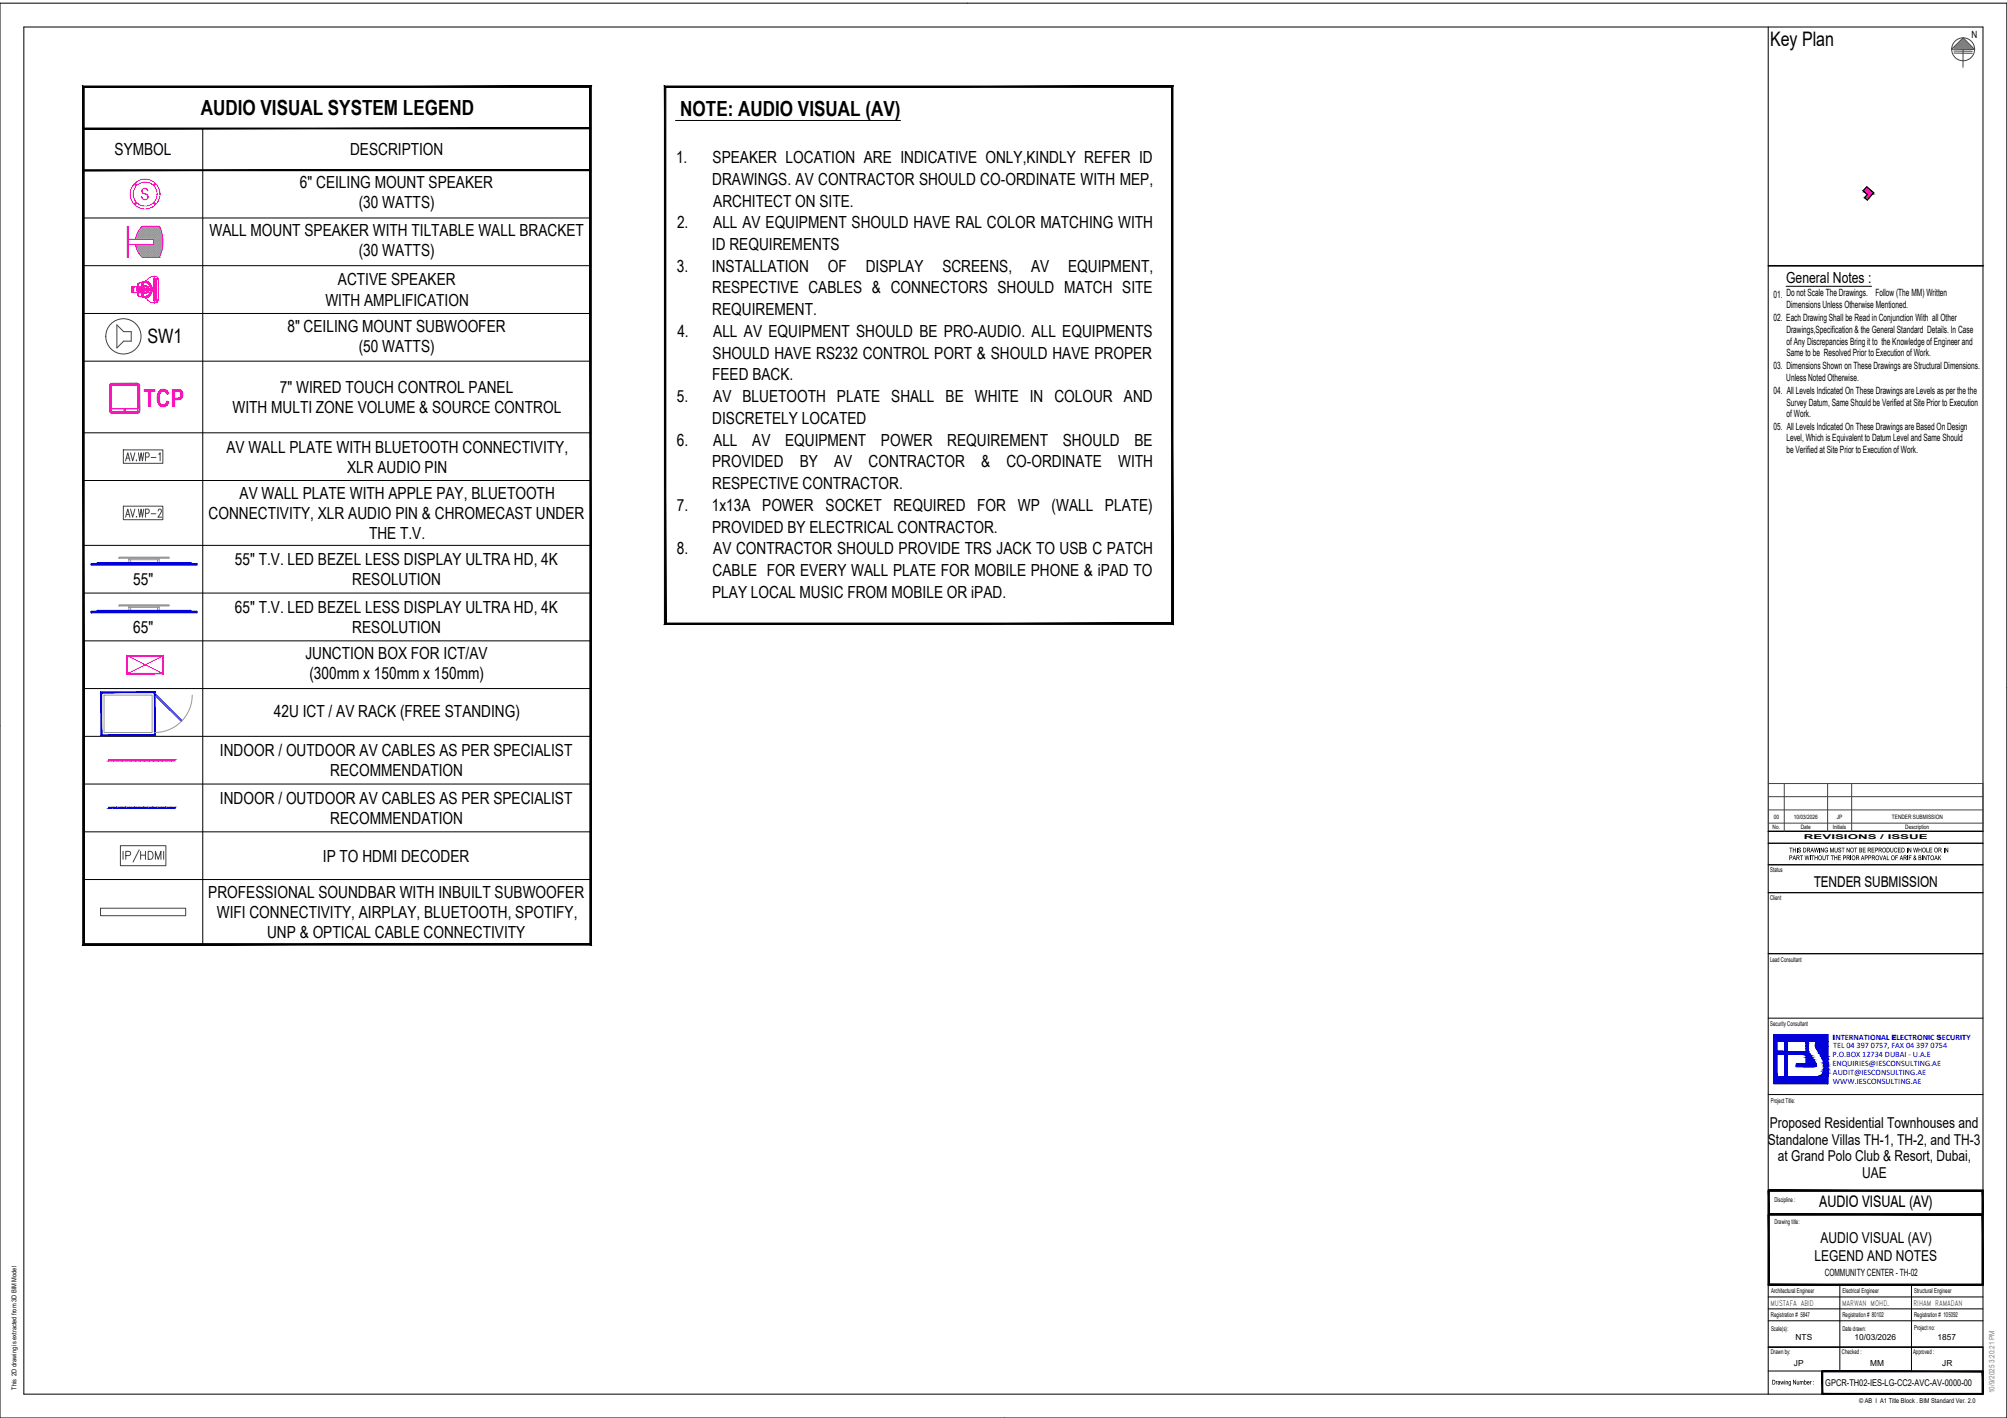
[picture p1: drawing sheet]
<svg xmlns="http://www.w3.org/2000/svg" width="841mm" height="594mm" viewBox="0 0 841 594" stroke-linecap="round" stroke-linejoin="round" font-family="sans-serif">
<!-- layer: A-ANNO-NOTE -->
<g fill="none" stroke="#424242" stroke-width=".42">
<path d="M817.8 20.6l4.9-4.8 4.7 4.9zM818.8 22.2l7.7 .1M818.8 21.4l7.7 .1M819 20.2l3.7-3.7 3.6 3.7zM822.6 20.7v7.5"/>
<circle cx="822.6" cy="20.7" r="4.8"/>
</g>
<!-- layer: G-ANNO-TTLB -->
<path d="M819 20.2l3.7-3.7 3.5 3.7zM819 20.2h7.3z" fill="#808080" stroke="#808080" stroke-width=".42"/>
<g fill="#000" stroke="#000" stroke-width=".42">
<path d="M741 499l.3 9.6v-9.6zM741 499l.3 9.6h-.3z"/>
<path d="M741 498.6l90 .4v-.4zM741 498.6l90 .4h-90z"/>
<path d="M830.7 499l.3 9.6v-9.6zM830.7 499l.3 9.6h-.3z"/>
<path d="M741 509l.3 29.1v-29.1zM741 509l.3 29.1h-.3z"/>
<path d="M741 508.6l90 .4v-.4zM741 508.6l90 .4h-90z"/>
<path d="M830.7 509l.3 29.1v-29.1zM830.7 509l.3 29.1h-.3z"/>
<path d="M741 538.1l90 .3v-.3zM741 538.1l90 .3h-90z"/>
<path d="M763.5 574.7l.3 9.1v-9.1zM763.5 574.7l.3 9.1h-.3z"/>
<path d="M763.5 574.4l67.5 .3v-.3zM763.5 574.4l67.5 .3h-67.5z"/>
<path d="M830.7 574.7l.3 9.1v-9.1zM830.7 574.7l.3 9.1h-.3z"/>
<path d="M763.5 583.8l67.5 .3v-.3zM763.5 583.8l67.5 .3h-67.5z"/>
</g>
<g fill="none" stroke="#000" stroke-width=".42">
<path d="M782.3 78.2l2.9 2.5-2.7 3.1-1.2-1 1.2-1.3-1.8-1.6zM741 111.4h90.3M748.5 119.9h35.8M741 353.3h90M741 348.3h90M741 374h90M741 362.3h90M741 399.6h90M741 426.6h90M741 458.6h90M741 498.6h90v39.8h-90zM741.3 499h89.4v39.1h-89.4z"/>
<path d="M741.3 508.6h89.4M741.3 509h89.4M771 538.4v36M801 538.4v36M741 553.4h90M741 548.4h90M741 543.4h90M741 574.4h90M741 564.4h90M763.8 574.7h66.9v9.1h-66.9zM831 564.7v19.4h-67.5v-9.7"/>
</g>
<g fill="#f00" stroke="#f00" stroke-width=".42">
<path d="M782.3 78.2l1.8 1.7h-3.4z"/>
<path d="M782.5 81.5h2l-1.2 1.3z"/>
<path d="M780.7 79.9l4.5 .8-1.1-.8zM780.7 79.9l4.5 .8h-3.5z"/>
<path d="M781.7 80.7l2.8 .8 .7-.8zM781.7 80.7l2.8 .8h-2z"/>
<path d="M782.5 81.5l-1.2 1.3h2zM781.3 82.8h2l-.8 1z"/>
</g>
<!-- layer: G-ANNO-TTLB-THIN -->
<path d="M0 1.3h841v592.8h-841z" fill="none" stroke="#000" stroke-width=".42"/>
<!-- layer: G-ANNO-TTLB-MEDM -->
<path d="M10 11.3h821v572.8h-821zM741 11.3v572.8" fill="none" stroke="#000" stroke-width=".42"/>
<!-- layer: G-ANNO-TTLB -->
<g fill="#000">
<path d="M749.8 355.1h1.3v.3h-.5v1.7h-.3v-1.7h-.5zM751.3 355.1h.2v.8h.8v-.8h.3v2h-.3v-.9h-.8v.9h-.2zM752.9 355.1h.3v2h-.3zM753.7 355.2l.6-.1 .3 .3 .1 .3-.4-.3-.6 .1 1 .7-.3 .9-.9-.3 .2-.4 .3 .5 .5-.2-.1-.4-.8-.3zM754.3 358.4h1.2v.3h-.5v1.7h-.2v-1.7h-.5zM756.2 358.4h.3l.3 1.7 .3-1.7h.3l.3 1.7 .5-1.7-.4 2-.6-1.7-.3 1.7h-.3zM758.9 358.4h1.3v.3h-.5v1.7h-.2v-1.7h-.6zM760.1 355.1h.3l.3 1.7 .3-1.7h.3l.4 1.7 .2-1.7h.3l-.5 2-.5-1.7-.4 1.7h-.2zM762.4 355.1h.2v2h-.2zM763 355.1l1 1.6v-1.6h.2v2l-1-1.5v1.5h-.2zM763.7 358.4h.3l.2 1.7 .5-.2 .1-1.5h.2v1.6l-.4 .4-.8-.3zM764.7 355.4l.4-.3 .8 .2-.1 .5-.2-.4-.6 .1-.2 .9 .6 .5 .4-.5h-.5v-.3h.7l-.1 .9-.6 .2-.5-.2-.3-.5z"/>
<path d="M765.2 358.4h1.3v.3h-.5v1.7h-.3v-1.7h-.5zM767.2 358.4h1.2v.3h-.5v1.7h-.2v-1.7h-.5zM766.9 355.1h.3l.5 1.7 .4-1.7h.3v2h-.2v-1.6l-.4 1.6h-.3l-.4-1.6 .1 1.6h-.3zM768.8 355.1h.2v1.5l.3 .3 .4-.2 .1-1.6h.2v1.6l-.3 .4-.9-.3zM770.5 355.2l.6-.1 .4 .3v.3l-.4-.3-.5 .1 1 .9-.4 .7-.9-.3 .2-.4 .3 .5 .5-.2-.1-.4-.8-.3zM771.7 355.1h1.3v.3h-.5v1.7h-.3v-1.7h-.5zM773.8 355.1l1.1 1.6-.1-1.6h.3v2l-1.1-1.5 .1 1.5h-.3zM777 355.1h1.3v.3h-.6v1.7h-.2v-1.7h-.5zM780.6 355.1h1.1v.3h-.9v.6h.9v.2h-.9v.6h1v.3h-1.2zM784.3 355.1h1.1v.3h-.9v.6h.9v.2h-.9v.6h1v.3h-1.2zM787.5 358.4h.3l.5 1.7 .5-1.7h.2l-.6 2h-.2zM792.1 355.1h.3v1.5l.2 .3 .5-.2 .1-1.6h.2l-.3 2-.8-.1z"/>
<path d="M793.9 355.3l.7-.2 .4 .4-.2 .3-.5-.4-.3 .3 .2 1.1 .9-.3-.5 .6-.9-.4zM794.2 358.4h1.1v.3h-.8v.5h.7v.3h-.7v.9h-.3zM795.3 355.1h1.2v.3h-.9v.6h.8v.2h-.8v.6h.9v.3h-1.2zM799 355.1h.3v2h-.3zM799.6 355.1l1.1 1.6v-1.6h.2v2l-1.1-1.5 .1 1.5h-.3zM799.9 358.4h1.1v.3h-.9v.5h.8v.3h-.8v.9h-.2zM801.7 355.1h.3l.3 1.7 .3-1.7h.3l.3 1.7 .3-1.7h.2l-.4 2h-.2l-.4-1.7-.6 1.7zM804 355.1h.2v.8h.8l.2-.8v2l-.2-.9h-.8v.9h-.2zM807.3 355.1h.2v1.7h.8v.3h-1zM807.5 358.4h1.3v.3h-.5v1.7h-.3v-1.7h-.5zM808.5 355.1h1.2v.3h-1v.6h.9v.2h-.9v.6h1v.3h-1.2zM814.5 355.1h.3v2h-.3z"/>
<path d="M815.1 355.1l1.1 1.6-.1-1.6h.3v2l-1.1-1.5 .1 1.5h-.3zM758.5 358.4h.2v2h-.2zM760.4 358.4h.2v.8h.8v-.8h.3v2h-.3v-.9h-.8v.9h-.2zM768.6 358.4h.3v.8h.8v-.8h.2v2h-.2v-.9h-.8v.9h-.3zM770.3 358.4h1.1v.3h-.9v.5h.9v.3h-.9v.6h.9v.3h-1.1zM775.4 358.4h.3v2h-.3zM790.7 358.4h.2v1.7h.8v.3h-1zM799.3 358.4h.2v2h-.2zM805.4 358.4h.3v2h-.3zM806 358.4l1.1 1.5-.1-1.5h.3v2l-1.1-1.6 .1 1.6h-.3zM812.2 358.4h.2v.9l1.1-.9-.7 .8 .7 1.2h-.3l-.6-1-.2 1h-.2zM744.2 578.6l.7 .1-.4 .3-.1 1.1z"/>
<path d="M746 578.6h.3l.2 1.1 .3-1.1 .4 1.1 .4-1.1-.3 1.5-.5-1.1-.4 1.1zM758.5 578.6l.7 .1-.5 .3v1.1h-.2zM748.3 578.6l.9 .2 .1 1.3h-.3l-.2-1.3-.3 .2v1.1h-.2zM751.4 578.1l1 1.5v-1.5h.2v2l-1-1.6v1.6h-.2zM752.9 578.6h.3l.1 1.3 .4-.2v-1.1h.2v1.5l-.9-.1zM754.2 578.6l1.4 .1 .1 1.4-.3-1.3-.3 .2v1.1h-.3l-.1-1.3-.3 .3v1h-.2z"/>
<path d="M749.8 358.4h1l.2 .3-.2 .8-.7 .1v.8h-.3zM750.1 358.7v.6l.6-.1v-.5z"/>
<path d="M755.6 355.1h.9l.3 .4 .1 1-.4 .6h-.9zM755.9 355.4v1.4h.5l.3-.3-.1-.8z"/>
<path d="M757.2 355.1l1.2 .2v.7l-.3 .2 .5 .9-.9-.9-.2 .9h-.3zM757.5 355.4v.6l.7-.1-.1-.5z"/>
<path d="M759.2 355.1h.3l.6 2h-.3l-.1-.6h-.6l-.5 .6zM759.3 355.4l-.2 .9h.5z"/>
<path d="M762.1 358.6l.7-.3 .6 .6v1l-.5 .5-.9-.4zM762.5 358.7l-.3 1 .6 .4 .3-.3 .1-.8-.3-.3z"/>
<path d="M772.3 358.4h1l.3 .4-.2 .7-.8 .1v.8h-.3zM772.6 358.7v.6l.7-.1-.1-.5z"/>
<path d="M775.5 355.4l.4-.3 .8 .3 .2 1-.5 .7-.9-.3zM775.8 355.5l-.2 1 .6 .4 .4-.5v-.7l-.4-.3z"/>
<path d="M776.2 358.6l.6-.3 .6 .4 .1 1.1-.5 .6h-.5l-.4-.4zM776.1 359.5a.67 .67 0 0 0 1.3 0 .67 .67 0 0 0-1.3 0z"/>
<path d="M779.1 355.1l1.1 .3-.2 .7 .3 .7-.3 .3h-.9zM779.3 355.4v.6l.6-.1v-.5zM779.3 356.2v.6h.7l-.1-.6z"/>
<path d="M781.4 358.4h1l.3 .4-.2 .7-.8 .1v.8h-.3zM781.7 358.7v.6l.7-.1-.1-.5z"/>
<path d="M782.9 358.4h.9l.3 .4-.3 .8h-.6v.8h-.3zM783.2 358.7v.6l.6-.1v-.5z"/>
<path d="M782.7 355.1l1.2 .3v.5l-.4 .3 .6 .9-1-.9-.2 .9h-.2zM782.9 355.4v.6l.7-.1v-.5z"/>
<path d="M785.7 355.1h.9l.4 .6-.2 .5-.8 .1v.8h-.3zM786 355.4v.6l.7-.1-.1-.5z"/>
<path d="M786.2 358.5l.7-.1 .5 .5v.8l-.4 .7h-.6l-.4-.5zM786.4 358.7l-.2 .9 .6 .5 .4-1-.2-.4z"/>
<path d="M787.2 355.1l1.2 .2 .1 .6-.4 .3 .5 .9-.9-.9-.2 .9h-.3zM787.5 355.4v.6l.7-.1v-.5z"/>
<path d="M789.1 355.2l.6-.1 .5 .5v.9l-.5 .6-.9-.4v-.9zM789.2 355.4l-.2 1.1 .6 .4 .4-.4v-.7l-.4-.4z"/>
<path d="M790.5 355.1h.9l.4 .4v1l-.4 .6h-.9zM790.8 355.4v1.4h.5l.3-.3-.1-.8z"/>
<path d="M792.7 358.5l.8-.1 .4 .5 .1 .8-.5 .7h-.6l-.4-.5zM792.9 358.7l-.2 .9 .6 .5 .3-.2 .1-.8-.2-.4z"/>
<path d="M796.8 355.1h.9l.3 .4 .1 1-.4 .6h-.9zM797.1 355.4v1.4h.5l.3-.3-.1-.8z"/>
<path d="M804 358.4h.7l.4 .3-.3 .6 .3 .7-.3 .4h-.8zM804.2 358.7v.5l.6-.1v-.4zM804.2 359.5v.6l.7-.2-.1-.3z"/>
<path d="M805.6 355.4l.8-.3 .5 .4 .1 .8-.4 .8h-.6l-.4-.3zM805.9 355.5l-.2 1 .7 .4 .3-.4v-.8l-.4-.3z"/>
<path d="M809.1 358.7l.6-.4 .6 .4 .1 1-.4 .6-.5 .1-.4-.3zM809.3 358.8l-.1 1 .7 .3 .2-1.1-.3-.4z"/>
<path d="M810.9 355.2l.6-.1 .5 .5v1l-.4 .5h-.6l-.4-.4-.1-.9zM810.9 355.5l-.1 1 .6 .4 .3-.4v-.8l-.3-.3z"/>
<path d="M812.3 355.1l1.2 .2v.7l-.4 .2 .6 .9-.9-.9-.3 .9h-.2zM812.5 355.4v.6l.8-.1-.1-.5z"/>
<path d="M751.8 358.4h.2l.6 2h-.3l-.1-.6h-.7l-.4 .6zM751.8 358.6l-.2 .9h.5z"/>
<path d="M752.8 358.4l1.2 .2v.6l-.4 .3 .6 .9-.4-.1-.4-.8h-.4v.9h-.2zM753 358.7v.5h.7v-.5z"/>
<path d="M773.8 358.4l1.2 .1 .1 .7-.4 .3 .5 .9h-.3l-.5-.9h-.3v.9h-.3zM774.1 358.7v.5l.7-.1-.1-.4z"/>
<path d="M777.7 358.4l1.2 .1 .1 .7-.4 .3 .5 .9h-.3l-.5-.9h-.3v.9h-.3zM778 358.7v.5l.8-.1-.2-.4z"/>
<path d="M780.4 358.4h.2l.7 2-.5-.6h-.6l-.4 .6zM780.5 358.6l-.2 .9h.5z"/>
<path d="M784.4 358.4l1.2 .1 .1 .6-.5 .4 .6 .9-.3-.1-.5-.8h-.4v.9h-.2zM784.6 358.7v.5l.8-.1-.1-.4z"/>
<path d="M789.6 358.4h.3l.6 2-.4-.6h-.7l-.4 .6zM789.7 358.6l-.2 .9h.5z"/>
<path d="M796.6 358.4h.3l.6 2-.4-.6h-.6l-.5 .6zM796.7 358.6l-.2 .9h.5z"/>
<path d="M797.7 358.4l1.2 .2v.6l-.4 .3 .6 .9-.4-.1-.5-.8h-.3v.9h-.2zM797.9 358.7v.5l.8-.1-.1-.4z"/>
<path d="M802 358.5h.7l-.2 .8 .2 .4 .1-.3 .2 .1v.9l-.2-.3-.7 .3-.3-.3zM802.1 358.9a.25 .25 0 0 0 .5 0 .25 .25 0 0 0-.5 0zM802.2 359.4l-.2 .4 .3 .3 .3-.2z"/>
<path d="M811.1 358.4h.3l.6 2h-.3l-.1-.6h-.6l-.5 .6zM811.2 358.6l-.2 .9h.5z"/>
<path d="M742.7 578.1h.8l.4 .4 .1 .9-.5 .7h-.8zM742.9 578.4v1.4h.6l.2-1.2z"/>
<path d="M749.6 578.8l.9-.2-.1 1.7-.3 .4-.6-.4 .7-.1v-.3l-.4 .2-.3-.4zM749.5 579.4a.41 .41 0 0 0 .8 0 .41 .41 0 0 0-.8 0z"/>
<path d="M756 578.1h.3l-.1 .7 .6-.2 .2 .5-.3 1h-.7zM756.5 578.8l-.3 .8 .4 .3 .2-.9z"/>
<path d="M757.3 578.8l.3-.2 .6 .2 .1 .6h-.9l.2 .5 .7-.3-.3 .5-.7-.2zM757.6 578.9l-.1 .3h.6z"/>
<path d="M759.9 578.6l.2 .4zM759.9 579.8l.2 .3z"/>
<path d="M745.1 578.7l.8 .1 .1 1.3-1.1-.2 .1-.5 .7-.3-.2-.3-.6 .3zM745.3 579.5l-.1 .4 .4-.1 .1-.4z"/>
<path d="M747.8 578.6h.2v1.5h-.2zM747.8 578.1l.2 .3z"/>
</g>
<!-- layer: IES LOGO -->
<g fill="#fff" stroke="#fff" stroke-width=".42">
<path d="M757.9 436.2l2.8 .1z"/>
<path d="M744.6 436.3h3.3z"/>
<path d="M744.6 436.3h3.3v4.1z"/>
<path d="M744.6 441.8h3.3z"/>
<path d="M749 441.8h7.8z"/>
<path d="M760.9 446.8h3.5z"/>
<path d="M744.6 441.8h3.3v9.2z"/>
<path d="M757.9 436.3h3.2zM757.9 436.3h3.2z"/>
<path d="M757.9 436.3l3 .4 .2-.4zM757.9 436.3l3 .4h-3z"/>
<path d="M757.9 436.7l3 .3v-.3zM757.9 436.7l3 .3h-3.1z"/>
<path d="M757.8 437l3 .3 .1-.3zM757.8 437l3 .3h-3z"/>
<path d="M757.8 437.3l2.9 .4 .1-.4zM757.8 437.3l2.9 .4h-3z"/>
<path d="M757.7 437.7l3 .5v-.5zM757.7 437.7l3 .5h-3z"/>
<path d="M757.7 438.2h3zM757.7 438.2h3z"/>
<path d="M757.7 438.2l3 .2zM757.7 438.2l3 .2z"/>
<path d="M757.7 438.4l3.1 .3-.1-.3zM757.7 438.4l3.1 .3h-3.1z"/>
<path d="M757.7 438.7l3.3 .4-.2-.4zM757.7 438.7l3.3 .4h-3.3z"/>
<path d="M757.7 439.1l3.4 .2zM757.7 439.1l3.4 .2z"/>
<path d="M757.7 439.3l3.6 .4-.2-.4zM757.7 439.3l3.6 .4h-3.5z"/>
<path d="M757.8 439.7l3.9 .7-.4-.7zM757.8 439.7l3.9 .7h-3.8z"/>
<path d="M757.9 440.4h3.9zM757.9 440.4h3.9z"/>
<path d="M744.6 440.4h3.3zM744.6 436.3l3.3 4.1h-3.3z"/>
<path d="M749 436.3l7.8 4.2v-4.2zM749 436.3l7.8 4.2h-7.8z"/>
<path d="M757.9 440.4l4.1 .4-.2-.4zM757.9 440.4l4.1 .4h-4z"/>
<path d="M758 440.8l4.3 .5-.3-.5zM758 440.8l4.3 .5h-4z"/>
<path d="M758.3 441.3l4.1 .1zM758.3 441.3l4.1 .1z"/>
<path d="M758.4 441.4l4.5 .9-.5-.9zM758.4 441.4l4.5 .9h-3.9z"/>
<path d="M759 442.3l4.1 .2-.2-.2zM759 442.3l4.1 .2h-4z"/>
<path d="M759.1 442.5l4.2 .5-.2-.5zM759.1 442.5l4.2 .5h-3.9z"/>
<path d="M759.4 443l4.2 .7-.3-.7zM759.4 443l4.2 .7h-3.8z"/>
<path d="M759.8 443.7l3.9 .2-.1-.2zM759.8 443.7l3.9 .2h-3.7z"/>
<path d="M760 443.9l3.9 .7-.2-.7zM760 443.9l3.9 .7h-3.5z"/>
<path d="M760.4 444.6l3.7 .5-.2-.5zM760.4 444.6l3.7 .5h-3.3z"/>
<path d="M760.8 445.1l3.3 .1zM760.8 445.1l3.3 .1z"/>
<path d="M760.8 445.2l3.4 .5-.1-.5zM760.8 445.2l3.4 .5h-3.2z"/>
<path d="M749 441.8l7.8 4v-4zM749 441.8l7.8 4h-7.8z"/>
<path d="M761 445.7l3.2 .1zM761 445.7l3.2 .1z"/>
<path d="M761.1 445.8l3.2 .4-.1-.4zM761.1 445.8l3.2 .4h-3.1z"/>
<path d="M761.2 446.2l3.2 .1zM761.2 446.2l3.2 .1z"/>
<path d="M761.2 446.3l3.2 .2zM761.2 446.3l3.2 .2z"/>
<path d="M761.1 446.5l3.3 .3v-.3zM761.1 446.5l3.3 .3h-3.4z"/>
<path d="M761 446.8h3.4zM760.9 446.8h3.5zM760.8 446.8h3.6z"/>
<path d="M760.8 446.8l3.6 .1zM760.3 446.9h4.1z"/>
<path d="M749 445.8l3.7 1.1v-1.1zM749 445.8l3.7 1.1h-3.7z"/>
<path d="M749 446.9l15.4 .6v-.6zM749 446.9l15.4 .6h-15.4z"/>
<path d="M749 447.5l15.4 .6v-.6zM749 447.5l15.4 .6h-15.4z"/>
<path d="M749 448.1l15.3 .4 .1-.4zM749 448.1l15.3 .4h-15.3z"/>
<path d="M749 448.5l15.1 .6 .2-.6zM749 448.5l15.1 .6h-15.1z"/>
<path d="M749 449.1l14.8 .5 .3-.5zM749 449.1l14.8 .5h-14.8z"/>
<path d="M749 449.6l14.5 .4 .3-.4zM749 449.6l14.5 .4h-14.5z"/>
<path d="M749 450l14.3 .3 .2-.3zM749 450l14.3 .3h-14.3z"/>
<path d="M749 450.3l13.8 .3 .5-.3zM749 450.3l13.8 .3h-13.8z"/>
<path d="M749 450.6l13.4 .2 .4-.2zM749 450.6l13.4 .2h-13.4z"/>
<path d="M749 450.8h13.4zM749 450.8l12.9 .1z"/>
<path d="M744.6 451h3.3zM744.6 441.8l3.3 9.2h-3.3z"/>
<path d="M749 450.9h12.9zM749 450.9l12.4 .1z"/>
</g>
<g fill="#00c" stroke="#00c" stroke-width=".42">
<path d="M743.2 433.4h22.8z"/>
<path d="M743.2 451h22.8v3z"/>
<path d="M743.2 433.4l22.8 2.8v-2.8zM743.2 433.4l22.8 2.8h-22.8z"/>
<path d="M757.9 436.2l8.1 .1zM757.9 436.2l8.1 .1z"/>
<path d="M743.2 436.2l14.7 .1zM743.2 436.2l14.7 .1z"/>
<path d="M760.7 436.3h5.3zM760.7 436.3h5.3z"/>
<path d="M747.9 436.3h10zM747.9 436.3h10z"/>
<path d="M761.1 436.3l4.9 .4v-.4zM761.1 436.3l4.9 .4h-5.1z"/>
<path d="M756.8 436.3l1 .7 .1-.7zM756.8 436.3l1 .7h-1z"/>
<path d="M760.9 436.7l5.1 .6v-.6zM760.9 436.7l5.1 .6h-5.2z"/>
<path d="M760.8 437.3l5.2 .4v-.4zM760.8 437.3l5.2 .4h-5.3z"/>
<path d="M760.7 437.7l5.3 .5v-.5zM760.7 437.7l5.3 .5h-5.3z"/>
<path d="M756.8 437l.9 1.2 .1-1.2zM756.8 437l.9 1.2h-.9z"/>
<path d="M760.7 438.2l5.3 .2v-.2zM760.7 438.2l5.3 .2h-5.3z"/>
<path d="M760.7 438.4l5.3 .3v-.3zM760.7 438.4l5.3 .3h-5.2z"/>
<path d="M760.8 438.7l5.2 .4v-.4zM760.8 438.7l5.2 .4h-5z"/>
<path d="M756.8 438.2l.9 1.1v-1.1zM756.8 438.2l.9 1.1h-.9z"/>
<path d="M761 439.1l5 .6v-.6zM761 439.1l5 .6h-4.7z"/>
<path d="M756.8 439.3l1.1 1.1-.2-1.1zM756.8 439.3l1.1 1.1h-1.1z"/>
<path d="M761.3 439.7l4.7 .7v-.7zM761.3 439.7l4.7 .7h-4.2z"/>
<path d="M747.9 436.3l1.1 4.1v-4.1zM747.9 436.3l1.1 4.1h-1.1z"/>
<path d="M743.2 436.3l1.5 4.1v-4.1zM743.2 436.3l1.5 4.1h-1.5z"/>
<path d="M756.8 440.4l1.1 .1zM756.8 440.4l1.1 .1z"/>
<path d="M743.2 440.4l5.8 .1zM743.2 440.4l5.8 .1z"/>
<path d="M743.2 440.5l14.8 .3-.1-.3zM743.2 440.5l14.8 .3h-14.8z"/>
<path d="M761.8 440.4l4.2 .9v-.9zM761.8 440.4l4.2 .9h-3.7z"/>
<path d="M743.2 440.8l15.2 .6-.4-.6zM743.2 440.8l15.2 .6h-15.2z"/>
<path d="M743.2 441.4l15.4 .4-.2-.4zM743.2 441.4l15.4 .4h-15.4z"/>
<path d="M747.9 441.8h10.7zM747.9 441.8h10.7z"/>
<path d="M749 441.8h9.7zM749 441.8h9.7z"/>
<path d="M756.8 441.8l2.2 .5-.3-.5zM756.8 441.8l2.2 .5h-2.2z"/>
<path d="M762.3 441.3l3.7 1.2v-1.2zM762.3 441.3l3.7 1.2h-2.9z"/>
<path d="M756.8 442.3l2.6 .7-.4-.7zM756.8 442.3l2.6 .7h-2.6z"/>
<path d="M763.1 442.5l2.9 1.2v-1.2zM763.1 442.5l2.9 1.2h-2.4z"/>
<path d="M756.8 443l3.2 .9-.6-.9zM756.8 443l3.2 .9h-3.2z"/>
<path d="M756.8 443.9l3.6 .7-.4-.7zM756.8 443.9l3.6 .7h-3.6z"/>
<path d="M763.6 443.7l2.4 1.4v-1.4zM763.6 443.7l2.4 1.4h-1.9z"/>
<path d="M756.8 444.6l4 .6-.4-.6zM756.8 444.6l4 .6h-4z"/>
<path d="M764.1 445.1l1.9 .6v-.6zM764.1 445.1l1.9 .6h-1.8z"/>
<path d="M756.8 445.2l4.3 .6-.3-.6zM756.8 445.2l4.3 .6h-4.3z"/>
<path d="M752.7 445.8h8.4zM752.7 445.8h8.4z"/>
<path d="M752.7 445.8l8.5 .4-.1-.4zM752.7 445.8l8.5 .4h-8.5z"/>
<path d="M764.2 445.7l1.8 .6v-.6zM764.2 445.7l1.8 .6h-1.6z"/>
<path d="M752.7 446.2l8.4 .3 .1-.3zM752.7 446.2l8.4 .3h-8.4z"/>
<path d="M752.7 446.5l8.3 .3 .1-.3zM752.7 446.5l8.3 .3h-8.3z"/>
<path d="M752.7 446.8h8.3zM752.7 446.8h8.2z"/>
<path d="M764.4 446.3l1.6 .5v-.5zM764.4 446.3l1.6 .5h-1.6z"/>
<path d="M752.7 446.8h8.2zM752.7 446.8l7.6 .1z"/>
<path d="M764.4 446.8l1.6 .7v-.7zM764.4 446.8l1.6 .7h-1.6z"/>
<path d="M764.4 447.5l1.6 .6v-.6zM764.4 447.5l1.6 .6h-1.6z"/>
<path d="M764.4 448.1l1.6 .4v-.4zM764.4 448.1l1.6 .4h-1.7z"/>
<path d="M764.3 448.5l1.7 .6v-.6zM764.3 448.5l1.7 .6h-1.9z"/>
<path d="M764.1 449.1l1.9 .5v-.5zM764.1 449.1l1.9 .5h-2.2z"/>
<path d="M763.8 449.6l2.2 .4v-.4zM763.8 449.6l2.2 .4h-2.5z"/>
<path d="M763.5 450l2.5 .3v-.3zM763.5 450l2.5 .3h-2.7z"/>
<path d="M763.3 450.3l2.7 .3v-.3zM762.8 450.6l.5-.3 2.7 .3z"/>
<path d="M762.8 450.6l3.2 .2v-.2zM762.4 450.8l.4-.2 3.2 .2z"/>
<path d="M762.4 450.8l3.6 .1zM761.9 450.9h4.1z"/>
<path d="M747.9 441.8l1.1 9.2v-9.2zM747.9 441.8l1.1 9.2h-1.1z"/>
<path d="M743.2 441.8l1.5 9.2v-9.2zM743.2 441.8l1.5 9.2h-1.5z"/>
<path d="M761.9 450.9l4.1 .1zM761.4 451h4.6z"/>
<path d="M743.2 451h5.8zM743.2 451h5.8z"/>
<path d="M743.2 454h22.8zM743.2 451l22.8 3h-22.8z"/>
</g>
<path d="M743.2 433.4h22.8v20.6h-22.8z" fill="none" stroke="#00c" stroke-width=".42"/>
<!-- layer: G-ANNO-TTLB -->
<path d="M833 545.8v38.1h4.1zM833 545.8h4.1v38.1z" fill="#fff" stroke="#fff" stroke-width=".42"/>
<!-- layer: A-DETL-THIN -->
<path d="M741 328.3h90v20M741 333.8h90M741 339.3h90M747.7 328.3v20M765.9 328.3v20M775.9 328.3v20M741 344.9h90" fill="none" stroke="#424242" stroke-width=".42"/>
<!-- layer: Tblock-borderline -->
<g fill="#000" stroke="#000" stroke-width=".42">
<path d="M278.4 36l.6 .6 212.5-.6zM279 36.6l212.5-.6-.6 .6zM490.9 36.6l.6 225v-225.6zM490.9 36.6l.6 225-.6-.6zM278.4 261.6h213.1l-.6-.6zM278.4 261.6l.6-.6h211.9zM278.4 36v225.6l.6-.6zM278.4 36l.6 .6v224.4z"/>
<path d="M35 54h212.5v-.3zM35 53.7h212.5l-212.5 .3z"/>
<path d="M35 71.5h212.5v-.4zM35 71.1h212.5l-212.5 .4z"/>
<path d="M34.7 396h213.1l-.6-.6zM34.7 396l.6-.6h211.9zM34.7 36v360l.6-.6zM34.7 36l.6 .6v358.8zM34.7 36l.6 .6 212.5-.6zM35.3 36.6l212.5-.6-.6 .6zM247.8 36l-.6 .6 .6 359.4zM247.2 36.6l.6 359.4-.6-.6z"/>
</g>
<!-- layer: Security Notes -->
<path d="M283.1 50.5h94.3" fill="none" stroke="#000" stroke-width=".42"/>
<!-- layer: _Cat 6A Cables -->
<g fill="#f00" stroke="#f00" stroke-width=".42">
<path d="M71.9 318.7h1.4v-.5zM71.9 318.2h1.4l-1.4 .5z"/>
<path d="M70 318.7h1.3v-.5zM70 318.2h1.3l-1.3 .5z"/>
<path d="M68.2 318.7h1.2v-.5zM68.2 318.2h1.2l-1.2 .5z"/>
<path d="M66.3 318.7h1.2v-.5zM66.3 318.2h1.2l-1.2 .5z"/>
<path d="M64.4 318.7h1.3v-.5zM64.4 318.2h1.3l-1.3 .5z"/>
<path d="M62.5 318.7h1.3v-.5zM62.5 318.2h1.3l-1.3 .5z"/>
<path d="M60.7 318.7h1.2v-.5zM60.7 318.2h1.2l-1.2 .5z"/>
<path d="M58.8 318.7h1.2v-.5zM58.8 318.2h1.2l-1.2 .5z"/>
<path d="M56.9 318.7h1.3v-.5zM56.9 318.2h1.3l-1.3 .5z"/>
<path d="M55 318.7h1.3v-.5zM55 318.2h1.3l-1.3 .5z"/>
<path d="M53.2 318.7h1.2v-.5zM53.2 318.2h1.2l-1.2 .5z"/>
<path d="M51.3 318.7h1.2v-.5zM51.3 318.2h1.2l-1.2 .5z"/>
<path d="M49.4 318.7h1.3v-.5zM49.4 318.2h1.3l-1.3 .5z"/>
<path d="M47.5 318.7h1.3v-.5zM47.5 318.2h1.3l-1.3 .5z"/>
<path d="M45.5 318.7h1.4v-.5zM45.5 318.2h1.4l-1.4 .5z"/>
</g>
<path d="M45.5 318.2v.5" fill="none" stroke="#f00" stroke-width=".42"/>
<!-- layer: Tblock-borderline -->
<g fill="none" stroke="#000" stroke-width=".42">
<path d="M85 53.8v341.9M35 91.3h212.5M35 111.3h212.5M35 131.3h212.5M35 151.3h212.5M35 181.3h212.5M35 201.3h212.5M35 228.5h212.5M35 248.5h212.5M35 268.5h212.5M35 288.5h212.5M35 308.5h212.5"/>
<path d="M35 328.5h212.5M35 348.5h212.5M35 368.5h212.5M35 395.7h212.5"/>
</g>
<!-- layer: _AV Active Speaker -->
<g fill="none" stroke="#f0f" stroke-width=".42">
<path d="M59.3 120l.3-1.8-.4 3.1 .4 3M59.7 118.3l-1.9 .5v2.5M60.2 118.2l-.5 3.1M60.2 118.2l-.5 .1M60.2 118.2h1.9M60.2 118.1a3.2 3.2 0 0 1 3 3.2 3.2 3.2 0 0 1-3 3.1M60.3 118.2h-.1M62.1 118.1a3.7 3.7 0 0 1 0 6.3M64.7 115.8h.1M64.7 115.8v.9h.9M64.7 115.8l-1.7 .3-2.3 1.8-1 .4M64.7 115.8v11l-1.5-.2-2.4-1.8-1.1-.4"/>
<path d="M64.7 116.8h.9M64.7 116.9h1M64.8 115.8h.5zM65.3 115.8l.7 .3 .2 .7M65.4 116.8v9M65.6 116.7h.5h-.5M65.6 116.8h.5h-.5M65.6 116.7h.6zM65.7 116.9h.6h-.6M66.3 116.9v8.8M55.3 121h.2M55.3 121.6h.2"/>
<path d="M55.5 120.1v2.5M56 120.1v2.5M57.7 120.9h.2M57.7 121.7h.2M57.8 121.3v2.6l1.8 .5M57.9 121.3l.1 1.3h1.2M58.3 120.2v2.3M58.4 120.2v2.3M59.2 120.1v2.5M59.2 120h-1.2l-.1 1.3M59.2 120l.1 2.6M59.2 122.6h.1"/>
<path d="M59.3 122.6l.3 1.7M59.3 120.2h-1.9v2.3h1.9M59.6 124.4h.1M59.7 121.3l.5 3.1M59.7 124.4h.5M59.7 121.3l.1 .4M59.7 121.3a1.25 1.25 0 0 1 1.3-1.3 1.25 1.25 0 0 1 1.2 1.3M59.7 121.3a1.25 1.25 0 0 0 1.3 1.2 1.25 1.25 0 0 0 1.2-1.2M59.8 121.7h2.4M59.8 120.9l-.1 .4M59.8 121.7a1.25 1.25 0 0 0 1.2 .8 1.25 1.25 0 0 0 1.2-.8M59.8 120.9v.8"/>
<path d="M59.8 121.7l.5 .6 .7 .2M60.2 124.4h.1M60.2 124.4h1.9M60.3 122.6a1.53 1.53 0 0 0 2.2-1.6 1.53 1.53 0 0 0-2.6-.9h-4.6v2.5l5 .1M61 120a1.25 1.25 0 0 0-1.3 1.3 1.25 1.25 0 0 0 1.3 1.2M61 120a1.25 1.25 0 0 1 1.2 1.3 1.25 1.25 0 0 1-1.2 1.2M61 120l-.7 .3-.5 .6M61 120l.7 .3 .5 .6M62.2 120.9v.4M62.2 120.9a1.25 1.25 0 0 0-1.2-.9 1.25 1.25 0 0 0-1.2 .9M62.2 120.9v.8M62.2 121.7l-.5 .6-.7 .2"/>
<path d="M62.2 120.9h-2.4M62.2 121.3v.4M64.7 125.8h.9M64.7 125.7h1M64.8 126.8h.5zM65.6 126h.5h-.5M65.6 125.8h.5h-.5M65.6 126h-.9l.1 .8M65.6 126h.6zM65.7 125.7h.6h-.6M66.2 125.8l-.2 .7-.7 .3"/>
<circle cx="57.7" cy="121.3" r=".41"/>
<circle cx="57.9" cy="121.3" r=".41"/>
</g>
<!-- layer: _Speaker (Ceiling Mount) -->
<g fill="none" stroke="#f0f" stroke-width=".42">
<circle cx="56.8" cy="77.3" r=".32"/>
<circle cx="56.8" cy="77.3" r=".23"/>
<circle cx="64.8" cy="77.3" r=".32"/>
<circle cx="64.8" cy="77.3" r=".23"/>
<circle cx="56.8" cy="85.3" r=".32"/>
<circle cx="56.8" cy="85.3" r=".23"/>
<circle cx="60.8" cy="81.3" r="6.2"/>
<circle cx="60.8" cy="81.3" r="5"/>
<circle cx="64.8" cy="85.3" r=".32"/>
<circle cx="64.8" cy="85.3" r=".23"/>
</g>
<!-- layer: _AV Wired Touch Panel -->
<path d="M46.1 161l12-.2-12 .3M46.5 173.1l11.8-.3-11.7 .3M57.6 160.6h-10.9l11.2 .1h-11.4h11.5M58 160.7l-11.6 .1M58.1 173l-.5 .1h.3M58.2 172.9l-11.5 .2M58.3 172.7l-11.9 .3M58.5 172.4l-12.2 .5" fill="none" stroke="#fff" stroke-width=".42"/>
<g fill="#fff" stroke="#fff" stroke-width=".42">
<path d="M46.4 160.8l11.6-.1z"/>
<path d="M46.1 161l12.1-.2z"/>
<path d="M46.5 173.1l11.8-.4z"/>
<path d="M46.6 173.1l11.7-.3z"/>
<path d="M46.7 173.1l11.5-.2z"/>
<path d="M46.3 160.8l11.7-.1zM46.3 160.8h11.8zM46.1 161l12-.2z"/>
<path d="M46.1 161.1l12.1-.3zM46 161.3l12.3-.4zM46 161.3l12.3-.4-12.3 .6zM46 161.5l12.3-.5zM46 161.5l12.3-.5-12.3 11.3zM46 172.3l12.3-11.3zM46 172.3l12.3-11.3zM46 172.4l12.3-11.4zM46 172.4l12.4-11.3zM46 172.4l12.4-11.3zM46 172.4l12.4-11.2zM46 172.6l12.4-11.4zM46 172.6l12.5-11.3zM46.1 172.6l12.4-11.3zM46.1 172.6l12.4-11.3zM46.1 172.7l12.4-11.4zM46.1 172.7l12.4-11.3zM46.2 172.8l12.3-11.4zM46.2 172.8l12.3-11.3zM46.2 172.9l12.3-.6v-10.8zM46.2 172.9l12.3-.6zM46.3 172.9l12.2-.6z"/>
<path d="M46.4 173l12-.4zM46.4 173l12-.4zM46.4 173l12.1-.5zM46.3 172.9l12.2-.4zM46.3 172.9l12.2-.5z"/>
<path d="M46.8 173.1l11.3-.1zM46.8 173.1l11.4-.2z"/>
</g>
<g fill="none" stroke="#f00" stroke-width=".42">
<path d="M46 172.3l.2 .6 .6 .2M46.2 160.9l.5 .5M46.7 161.3h11.1v10h-11.1zM46.7 172.4l-.5 .5M46.7 161.3h11v11.1h-10.9zM46.8 160.6l-.6 .3-.2 .6M57.6 160.6l.6 .3 .3 .6M57.7 172.4l.5 .5M58.2 160.9l-.5 .5M58.5 172.3l-.3 .6-.6 .2"/>
<circle cx="52.3" cy="171.9" r=".32"/>
</g>
<g fill="#f00" stroke="#f00" stroke-width=".42">
<path d="M58.5 161.5v10.8zM58.5 161.5v10.8z"/>
<path d="M46.8 160.7l10.8-.1zM46.8 160.6h10.8z"/>
<path d="M46 161.5v10.8zM46 161.5v10.8z"/>
<path d="M46.8 173.1h10.8zM46.8 173.2l10.8-.1z"/>
</g>
<!-- layer: _AV Speaker (Wall Mount) -->
<g fill="#fff" stroke="#fff" stroke-width=".42">
<path d="M53.8 102.4v5.4h-.5z"/>
<path d="M56.8 102.5l11.4 .5v-.6zM56.8 102.5l11.4 .5-11.3 .1zM56.9 103.1l11.2 .5 .1-.6zM56.9 103.1l11.2 .5-11 .1zM57.1 103.7l10.9 .4 .1-.5zM57.1 103.7l10.9 .4-10.7 .2zM57.3 104.3l10.6 .4 .1-.6zM57.3 104.3l10.6 .4-10.4 .2zM57.5 104.9l10.3 .3 .1-.5zM57.5 104.9l10.3 .3-10 .2zM57.8 105.4l9.8 .3 .2-.5zM57.8 105.4l9.8 .3-9.6 .3zM58 106l9.5 .3 .1-.6zM58 106l9.5 .3-9.1 .1zM58.4 106.4l8.9 .4 .2-.5zM58.4 106.4l8.9 .4-8.5 .1zM58.8 106.9l8.3 .4 .2-.5zM58.8 106.9l8.3 .4-7.9 .1zM59.2 107.4l7.6 .4 .3-.5zM59.2 107.4l7.6 .4h-7.2z"/>
<path d="M56.8 102.4l11.5-1.1v.6zM56.8 102.4h11.4l.1-.5zM56.8 102.4h11.4z"/>
<path d="M53.8 102.4l14.5-1.1-11.5 1.1zM53.8 102.4l14.5-1.1v-.5z"/>
<path d="M53.8 100.2l14.5 .6-14.5 1.6zM53.8 100.2l-.5 7.6z"/>
<path d="M56.8 100.2l11.4-.6v.6zM56.8 100.2l11.5 .6-.1-.6zM53.8 100.2l14.5 .6z"/>
<path d="M56.8 100.2l11.3-1.1 .1 .5zM57.1 98.9l-.3 1.3 11.3-1.1zM57.1 98.9l10.9-.4 .1 .6zM57.1 98.9l10.9-.4-.1-.5z"/>
<path d="M57.5 97.8l10.1-.9 .2 .5zM57.5 97.8l10.4 .2-.1-.6zM57.5 97.8l10.4 .2-10.8 .9z"/>
<path d="M58 96.7l9.3-.8 .2 .5zM58 96.7l9.6 .2-.1-.5zM58 96.7l9.6 .2-10.1 .9z"/>
<path d="M58.8 95.7l8.5 .2-.2-.6zM58.8 95.7l8.5 .2-9.3 .8z"/>
<path d="M53.3 94.8l.5 5.4v-5.4zM53.3 94.8l.5 5.4-.5 7.6z"/>
<path d="M59.6 94.8l7.5 .5-.3-.5zM59.6 94.8l7.5 .5-8.3 .4z"/>
</g>
<g fill="none" stroke="#989898" stroke-width=".42">
<path d="M58.7 95.8l4.4 4.4 4.3-4.2M59 95.4l4.8 4.8 3.7-3.7M59.4 95.1l8.7 8.7M59.8 94.8l8.4 8.4M60.1 94.8l-2.2 2.2M60.5 94.8l7.7 7.7M60.7 94.8l-3.4 3.5M61.2 94.8l7.1 7.1M61.5 94.8l-4.5 4.5M61.9 94.8l6.4 6.3M62.2 94.8l-5.4 5.4M62.7 94.8l5.6 5.6"/>
<path d="M62.9 94.8l-5.5 5.4-.5-.5M63.4 94.8l4.8 4.9M63.6 94.8l-5.4 5.4-1.2-1.1M64.1 94.8l4 4.1M64.3 94.8l-5.4 5.4-1.7-1.6M64.8 94.8l3.1 3.2M65 94.8l-5.4 5.4-2.2-2.1M65.5 94.8l2.2 2.2M65.7 94.8l-5.4 5.4-2.7-2.6M66.2 94.8l1.1 1.1M66.4 94.8l-5.4 5.4-3.2-3.1M66.9 95l-5.2 5.2-3.6-3.6"/>
<path d="M67.1 95.5l-4.7 4.7-4-4M67.7 97.1l-3.4 3.4M67.9 97.6l-3.6 3.5M68 98.2l-3.7 3.7M68.1 98.8l-8.7 8.7M68.2 99.4l-8.4 8.4M56.8 102.4l5.4 5.4M57 103.3l4.5 4.5M57.2 104.1l1.7-1.7 5.4 5.4M57.3 104.3l3.5 3.5M57.4 102.4l-.5 .5M57.5 102.4l5.4 5.4"/>
<path d="M57.8 105.6l2.3 2.2M58.1 102.4l-1.1 1.1M58.2 102.4l5.4 5.4M59.5 102.4l-2.1 2.2M59.6 102.4l5.5 5.4M60.2 102.4l-2.6 2.6M60.3 102.4l5.4 5.4M61 102.4l-3.2 3.1M61 102.4l5.5 5.4M61.7 102.4l-3.6 3.6M61.8 102.4l5.1 5.2M62.4 102.4l-4 4"/>
<path d="M62.4 102.4l4.7 4.7M63.1 102.4l-4.4 4.4M63.2 102.4l4.2 4.2-1.3 1.2M63.8 102.4l-4.8 4.8M63.9 102.4l3.6 3.7M64.3 102.1l3.4 3.4M64.3 101.4l3.6 3.6M64.3 100.7l3.7 3.7M66.8 107.8h.1M67.7 105.6l-2.3 2.2M67.9 104.6l-3.2 3.2M68.1 103.7l-4.1 4.1"/>
<path d="M68.2 102.9l-4.9 4.9M68.2 100l-7.7 7.8M68.3 102.2l-5.7 5.6M68.3 101.4l-6.4 6.4M68.3 100.7l-7.1 7.1"/>
</g>
<path d="M53.3 94.8h.5v13h-.5zM53.8 100.2h10.5v2.2h-10.5zM56.8 100.2a9.2 9.2 0 0 1 2.8-5.4h7.2a15.5 15.5 0 0 1 0 13h-7.2a9 9 0 0 1-2.8-5.4" fill="none" stroke="#f0f" stroke-width=".42"/>
<!-- layer: _300x150x150mm Junction Box -->
<path d="M53.3 274.8h15" fill="none" stroke="#fff" stroke-width=".42"/>
<path d="M53.3 274.8v7.5h15zM53.3 274.8h15v7.5z" fill="#fff" stroke="#fff" stroke-width=".42"/>
<path d="M53.4 282.1l-.2 .3 15-.3zM53.2 282.4l15-.3 .2 .3zM68.2 274.9v7.2l.2 .3zM68.2 274.9l.2-.3v7.8zM53.4 274.9h14.8l.2-.3zM53.2 274.6h15.2l-15 .3zM53.2 274.6l.2 7.5v-7.2zM53.2 274.6l.2 7.5-.2 .3z" fill="#f0f" stroke="#f0f" stroke-width=".42"/>
<path d="M53.3 274.8l15 7.5M68.3 274.8l-15 7.5" fill="none" stroke="#f0f" stroke-width=".42"/>
<!-- layer: _TV Bracket -->
<path d="M49.9 233.4h21v.5h-21zM49.9 233.5h21M54 234.5v1.2h.7v-1.2M54 233.9h12.7v.6h-12.7zM66 234.5v1.2h.7v-1.2M49.9 253.5h21v.4h-21zM49.9 253.5h21M54 254.5v1.2h.7v-1.2M54 253.9h12.7v.6h-12.7zM66 254.5v1.2h.7v-1.2" fill="none" stroke="#989898" stroke-width=".42"/>
<!-- layer: _Video Wall Monitor -->
<g fill="none" stroke="#00f" stroke-width=".42">
<path d="M38.2 236.2h44.3M38.2 236.2v.5h44.3v-.5M38.2 236.6h44.3M40.8 235.7l-.3 .4M40.9 235.7h39M79.9 235.7h.1M80 235.7l.3 .4M38.2 256.3v.5h44.3v-.5M38.2 256.3l.2-.3h43.9l.2 .3M38.2 256.3h44.3M38.2 256.6h44.3M40.8 255.7l-.3 .3"/>
<path d="M40.9 255.7h39l.4 .3M79.9 255.7h.1"/>
</g>
<!-- layer: AV-WALL EQUP -->
<path d="M51.7 188.5h16.5v5.6h-16.5zM51.7 212.1h16.5v5.6h-16.5z" fill="none" stroke="#424242" stroke-width=".42"/>
<!-- layer: IT-TEXT -->
<g fill="none" stroke="#424242" stroke-width=".42">
<path d="M52.6 193.1l1-3.4 .8 3.4M53 192h1.1M54.7 189.7l.9 3.4 .9-3.4M57.2 192.8v.3zM58 189.7l.5 3.4 .6-3.4 .6 3.4 .5-3.4M61 191.5l1.3-.2 .2-.5-.2-1-1.3-.1v3.4M63.3 191.7h2.1M66.5 190.3l.6-.6v3.4M52.6 216.7l1-3.4 .8 3.4M53 215.5h1.1M54.7 213.3l.9 3.4 .9-3.4M57.2 216.4v.3z"/>
<path d="M58 213.3l.5 3.4 .6-3.4 .6 3.4 .5-3.4M61 215.1l1.3-.2 .2-.5-.2-.9-1.3-.2v3.4M63.3 215.2h2.1M66.3 214.1v-.2a.74 .74 0 0 1 1.1-.5 .74 .74 0 0 1 .1 1.2l-1.3 2.1h1.6M51.6 356.7v3.3M52.7 358.5l1.7-.2 .3-.5-.1-.8-1.9-.3v3.3M58.3 356l-2.5 5.2M58.9 356.7v3.3M58.9 358.3h2.1M61 356.7v3.3M62.1 356.7a1.71 1.71 0 0 1 2.1 1.6 1.71 1.71 0 0 1-2.1 1.7zM68.6 356.7v3.3"/>
<path d="M65.1 360v-3.3l1.2 3.3 1.1-3.3v3.3"/>
</g>
<!-- layer: _Speaker Cable -->
<g fill="#00f" stroke="#00f" stroke-width=".42">
<path d="M45.5 338.2v.5l1.4-.5zM45.5 338.7l1.4-.5v.5z"/>
<path d="M47.5 338.2v.5l1.3-.5zM47.5 338.7l1.3-.5v.5z"/>
<path d="M49.4 338.2v.5l1.3-.5zM49.4 338.7l1.3-.5v.5z"/>
<path d="M51.3 338.2v.5l1.2-.5zM51.3 338.7l1.2-.5v.5z"/>
<path d="M53.2 338.2v.5l1.2-.5zM53.2 338.7l1.2-.5v.5z"/>
<path d="M55 338.2v.5l1.3-.5zM55 338.7l1.3-.5v.5z"/>
<path d="M56.9 338.2v.5l1.3-.5zM56.9 338.7l1.3-.5v.5z"/>
<path d="M58.8 338.2v.5l1.2-.5zM58.8 338.7l1.2-.5v.5z"/>
<path d="M60.7 338.2v.5l1.2-.5zM60.7 338.7l1.2-.5v.5z"/>
<path d="M62.5 338.2v.5l1.3-.5zM62.5 338.7l1.3-.5v.5z"/>
<path d="M64.4 338.2v.5l1.3-.5zM64.4 338.7l1.3-.5v.5z"/>
<path d="M66.3 338.2v.5l1.2-.5zM66.3 338.7l1.2-.5v.5z"/>
<path d="M68.2 338.2v.5l1.2-.5zM68.2 338.7l1.2-.5v.5z"/>
<path d="M70 338.2v.5l1.3-.5zM70 338.7l1.3-.5v.5z"/>
<path d="M71.9 338.2v.5l1.4-.5zM71.9 338.7l1.4-.5v.5z"/>
</g>
<path d="M73.3 338.2v.5" fill="none" stroke="#00f" stroke-width=".42"/>
<!-- layer: -AT -->
<path d="M50.5 354.3h19v8.4h-19z" fill="none" stroke="#424242" stroke-width=".42"/>
<!-- layer: CAD 2$AR-ELEV-BACK -->
<path d="M42.1 380.5h35.7v3.1h-35.7z" fill="none" stroke="#424242" stroke-width=".42"/>
<!-- layer: Z-060-M_DETAIL-8 -->
<g fill="none" stroke="#424242" stroke-width=".42">
<path d="M49 136.1l2.8 2.9h3.2v3.9h-3.2l-2.8 2.9z"/>
<circle cx="51.7" cy="140.9" r="7.4"/>
</g>
<!-- layer: _42u Rack -->
<path d="M42.5 290.1v17.9" fill="none" stroke="#fff" stroke-width=".42"/>
<path d="M42.5 308h22.4v-17.9zM42.5 290.1h22.4l-22.4 17.9z" fill="#fff" stroke="#fff" stroke-width=".42"/>
<path d="M42.3 289.9v18.3l.3-.4zM42.3 289.9l.3 .4v17.5zM42.3 289.9l.3 .4 22.4-.4zM42.6 290.3l22.4-.4-.3 .4zM65 289.9l-.3 .4 .3 17.9zM64.7 290.3l.3 17.9-.3-.4zM42.3 308.2h22.7l-.3-.4zM42.3 308.2l.3-.4h22.1z" fill="#1f1fff" stroke="#1f1fff" stroke-width=".42"/>
<path d="M43.6 291.2h20.2v15.7h-20.2zM80.6 291.2a15.8 15.8 0 0 1-15.7 15.7" fill="none" stroke="#989898" stroke-width=".42"/>
<path d="M64.9 291.2l.4-.4 11.1 11.1-.5 .4z" fill="none" stroke="#1f1fff" stroke-width=".42"/>
<text font-size="10.5" fill="#f0f" x="60.1" y="170.4">TCP</text>
<g font-size="8.7">
<text x="84.1" y="48.2">AUDIO VISUAL SYSTEM LEGEND</text>
<text x="285.1" y="48.6">NOTE: AUDIO VISUAL (AV)</text>
</g>
<text font-size="8.4" x="741.7" y="19.2">Key Plan</text>
<text font-size="8.3" x="61.8" y="143.6">SW1</text>
<g font-size="7">
<text x="48" y="65.1">SYMBOL</text>
<text x="146.7" y="65.1">DESCRIPTION</text>
<text x="283.3" y="68.3">1.</text>
<text x="298.6" y="68.3">SPEAKER LOCATION ARE INDICATIVE ONLY,KINDLY REFER ID</text>
<text x="298.4" y="77.4">DRAWINGS. AV CONTRACTOR SHOULD CO-ORDINATE WITH MEP,</text>
<text x="125.7" y="78.9">6&quot; CEILING MOUNT SPEAKER</text>
<text x="150.3" y="87.3">(30 WATTS)</text>
<text x="298.9" y="86.5">ARCHITECT ON SITE.</text>
<text x="283.7" y="95.6">2.</text>
<text x="298.9" y="95.6">ALL AV EQUIPMENT SHOULD HAVE RAL COLOR MATCHING WITH</text>
<text x="87.8" y="98.9">WALL MOUNT SPEAKER WITH TILTABLE WALL BRACKET</text>
<text x="150.3" y="107.3">(30 WATTS)</text>
<text x="298.3" y="104.7">ID REQUIREMENTS</text>
<text x="283.7" y="113.8">3.</text>
<text x="298.3" y="113.8">INSTALLATION</text>
<text x="347" y="113.8">OF</text>
<text x="362.8" y="113.8">DISPLAY</text>
<text x="394.9" y="113.8">SCREENS,</text>
<text x="432.1" y="113.8">AV</text>
<text x="447.6" y="113.8">EQUIPMENT,</text>
<text x="141.6" y="119.6">ACTIVE SPEAKER</text>
<text x="298.4" y="123">RESPECTIVE CABLES &amp; CONNECTORS SHOULD MATCH SITE</text>
<text x="136.4" y="128">WITH AMPLIFICATION</text>
<text x="298.4" y="132.1">REQUIREMENT.</text>
<text x="120.4" y="138.9">8&quot; CEILING MOUNT SUBWOOFER</text>
<text x="283.8" y="141.2">4.</text>
<text x="298.9" y="141.2">ALL AV EQUIPMENT SHOULD BE PRO-AUDIO. ALL EQUIPMENTS</text>
<text x="150.3" y="147.3">(50 WATTS)</text>
<text x="298.6" y="150.3">SHOULD HAVE RS232 CONTROL PORT &amp; SHOULD HAVE PROPER</text>
<text x="298.4" y="159.4">FEED BACK.</text>
<text x="117.3" y="164.6">7&quot; WIRED TOUCH CONTROL PANEL</text>
<text x="97.4" y="173">WITH MULTI ZONE VOLUME &amp; SOURCE CONTROL</text>
<text x="283.7" y="168.5">5.</text>
<text x="298.9" y="168.5">AV BLUETOOTH PLATE SHALL BE WHITE IN COLOUR AND</text>
<text x="298.4" y="177.6">DISCRETELY LOCATED</text>
<text x="94.9" y="189.6">AV WALL PLATE WITH BLUETOOTH CONNECTIVITY,</text>
<text x="283.7" y="186.7">6.</text>
<text x="298.9" y="186.7">ALL</text>
<text x="315.2" y="186.7">AV</text>
<text x="329" y="186.7">EQUIPMENT</text>
<text x="369.1" y="186.7">POWER</text>
<text x="396.9" y="186.7">REQUIREMENT</text>
<text x="445.4" y="186.7">SHOULD</text>
<text x="475.4" y="186.7">BE</text>
<text x="298.4" y="195.8">PROVIDED</text>
<text x="335.1" y="195.8">BY</text>
<text x="349.5" y="195.8">AV</text>
<text x="363.9" y="195.8">CONTRACTOR</text>
<text x="411.1" y="195.8">&amp;</text>
<text x="421.7" y="195.8">CO-ORDINATE</text>
<text x="468.5" y="195.8">WITH</text>
<text x="145.5" y="198">XLR AUDIO PIN</text>
<text x="100.4" y="209.1">AV WALL PLATE WITH APPLE PAY, BLUETOOTH</text>
<text x="298.4" y="204.9">RESPECTIVE CONTRACTOR.</text>
<text x="283.6" y="214">7.</text>
<text x="298.3" y="214">1x13A POWER</text>
<text x="345.9" y="214">SOCKET</text>
<text x="374.4" y="214">REQUIRED</text>
<text x="409.5" y="214">FOR WP</text>
<text x="440.6" y="214">(WALL</text>
<text x="463" y="214">PLATE)</text>
<text x="87.4" y="217.5">CONNECTIVITY, XLR AUDIO PIN &amp; CHROMECAST UNDER</text>
<text x="154.6" y="225.8">THE T.V.</text>
<text x="298.4" y="223.1">PROVIDED BY ELECTRICAL CONTRACTOR.</text>
<text x="283.7" y="232.2">8.</text>
<text x="298.9" y="232.2">AV CONTRACTOR SHOULD PROVIDE TRS JACK TO USB C PATCH</text>
<text x="98.4" y="236.8">55&quot; T.V. LED BEZEL LESS DISPLAY ULTRA HD, 4K</text>
<text x="55.8" y="245.2">55&quot;</text>
<text x="147.6" y="245.2">RESOLUTION</text>
<text x="298.6" y="241.3">CABLE FOR EVERY WALL PLATE FOR MOBILE PHONE &amp; iPAD TO</text>
<text x="298.4" y="250.5">PLAY LOCAL MUSIC FROM MOBILE OR iPAD.</text>
<text x="98.4" y="256.8">65&quot; T.V. LED BEZEL LESS DISPLAY ULTRA HD, 4K</text>
<text x="55.8" y="265.2">65&quot;</text>
<text x="147.6" y="265.2">RESOLUTION</text>
<text x="128" y="276.1">JUNCTION BOX FOR ICT/AV</text>
<text x="129.6" y="284.5">(300mm x 150mm x 150mm)</text>
<text x="114.8" y="300.3">42U ICT / AV RACK (FREE STANDING)</text>
<text x="92.2" y="316.8">INDOOR / OUTDOOR AV CABLES AS PER SPECIALIST</text>
<text x="138.4" y="325.2">RECOMMENDATION</text>
<text x="92.2" y="336.8">INDOOR / OUTDOOR AV CABLES AS PER SPECIALIST</text>
<text x="138.4" y="345.2">RECOMMENDATION</text>
<text x="135.3" y="361">IP TO HDMI DECODER</text>
<text x="87.3" y="376.1">PROFESSIONAL SOUNDBAR WITH INBUILT SUBWOOFER</text>
<text x="90.8" y="384.6">WIFI CONNECTIVITY, AIRPLAY, BLUETOOTH, SPOTIFY,</text>
<text x="111.9" y="393">UNP &amp; OPTICAL CABLE CONNECTIVITY</text>
</g>
<text font-size="7" fill="#f0f" x="58.9" y="83.8">S</text>
<text font-size="6.7" x="762.4" y="505.6">AUDIO VISUAL (AV)</text>
<text font-size="6.4" x="748.5" y="118.6">General Notes :</text>
<g font-size="6.3">
<text x="760.2" y="371.7">TENDER SUBMISSION</text>
<text x="741.6" y="472.4">Proposed Residential Townhouses and</text>
<text x="740.8" y="479.5">Standalone Villas TH-1, TH-2, and TH-3</text>
<text x="744.9" y="486.6">at Grand Polo Club &amp; Resort, Dubai,</text>
<text x="780.4" y="493.7">UAE</text>
<text x="762.9" y="520.8">AUDIO VISUAL (AV)</text>
<text x="760.4" y="528.2">LEGEND AND NOTES</text>
</g>
<g font-size="4.2">
<text x="826.1" y="16">N</text>
<text x="743.2" y="124.7">01. Do not Scale The Drawings.</text>
<text x="785.9" y="124.2">Follow (The MM) Written</text>
<text x="748.6" y="129.1">Dimensions Unless Otherwise Mentioned.</text>
<text x="743.2" y="134.5">02. Each Drawing Shall be Read in Conjunction With all Other</text>
<text x="748.6" y="139.4">Drawings,Specification &amp; the General Standard Details. In Case</text>
<text x="748.6" y="149.3">Same to be Resolved Prior to Execution of Work.</text>
<text x="748.7" y="144.4">of Any Discrepancies Bring it to the Knowledge of Engineer and</text>
<text x="743.2" y="154.7">03. Dimensions Shown on These Drawings are Structural Dimensions.</text>
<text x="748.5" y="159.6">Unless Noted Otherwise.</text>
<text x="743.2" y="164.9">04. All Levels Indicated On These Drawings are Levels as per the the</text>
<text x="748.6" y="169.9">Survey Datum, Same Should be Verified at Site Prior to Execution</text>
<text x="743.2" y="180">05. All Levels Indicated On These Drawings are Based On Design</text>
<text x="748.7" y="174.9">of Work.</text>
<text x="748.6" y="185">Level, Which is Equivalent to Datum Level and Same Should</text>
<text x="748.6" y="189.9">be Verified at Site Prior to Execution of Work.</text>
<text x="764.6" y="534.4">COMMUNITY CENTER - TH-02</text>
</g>
<text font-size="3.9" x="764.9" y="580.7">GPCR-TH02-IES-LG-CC2-AVC-AV-0000-00</text>
<g font-size="3.5">
<text x="752.4" y="561.5">NTS</text>
<text x="777.1" y="561.5">10/03/2026</text>
<text x="812" y="561.5">1857</text>
<text x="751.7" y="572.2">JP</text>
<text x="783.7" y="572.2">MM</text>
<text x="813.9" y="572.2">JR</text>
</g>
<g font-size="3.4" fill="#00c">
<text x="767.9" y="442.9">P.O.BOX 12734 DUBAI - U.A.E</text>
<text x="768.1" y="439.3">TEL 04 397 0757, FAX 04 397 0754</text>
<text x="767.9" y="446.6">ENQUIRIES@IESCONSULTING.AE</text>
<text x="768.1" y="454">WWW.IESCONSULTING.AE</text>
<text x="768.1" y="450.3">AUDIT@IESCONSULTING.AE</text>
</g>
<g font-size="3.2">
<text x="741.9" y="547.1">MUSTAFA ABID</text>
<text x="771.9" y="547.1">MARWAN MOHD.</text>
<text x="801.9" y="547.1">RIHAM RAMADAN</text>
</g>
<text font-size="3.1" fill="#00c" x="767.9" y="435.6">INTERNATIONAL ELECTRONIC SECURITY</text>
<text font-size="3.1" fill="#808080" x="835.8" y="583.7" transform="rotate(-90 835.8 583.7)">10/9/2025 3:20:21 PM</text>
<g font-size="2.8">
<text x="755.9" y="351.7">REVISIONS / ISSUE</text>
<text x="741.8" y="365.5">Status</text>
<text x="741.8" y="377.2">Client</text>
<text x="741.7" y="402.9">Lead Consultant</text>
<text x="741.8" y="429.9">Security Consultant</text>
<text x="742.1" y="462.2">Project Title:</text>
<text x="743.5" y="503.5">Discipline :</text>
<text x="743.5" y="513">Drawing title:</text>
<text x="742.2" y="541.6">Architectural Engineer</text>
<text x="772.1" y="541.6">Electrical Engineer</text>
<text x="802.1" y="541.6">Structural Engineer</text>
<text x="742.1" y="551.6">Registration # 5847</text>
<text x="772.1" y="551.6">Registration # 80102</text>
<text x="802.1" y="551.6">Registration # 105092</text>
<text x="742.1" y="557.5">Scale(s):</text>
<text x="772.1" y="557.5">Date drawn:</text>
<text x="802.1" y="557.2">Project no:</text>
<text x="742.1" y="567.5">Drawn by:</text>
<text x="771.9" y="567.5">Checked :</text>
<text x="801.7" y="567.5">Approved :</text>
<text x="6.9" y="582.2" transform="rotate(-90 6.9 582.2)">This 2D drawing is extracted from 3D BIM Model</text>
<text x="779" y="587.6">© AB I A1 Title Block . BIM Standard Ver. 2.0</text>
</g>
<g font-size="2.5">
<text x="742.8" y="347.4">No.</text>
<text x="743.2" y="343">00</text>
<text x="751.7" y="343">10/03/2026</text>
<text x="754.6" y="347.4">Date</text>
<text x="768" y="347.4">Initials</text>
<text x="769.7" y="343">JP</text>
<text x="792.8" y="343">TENDER SUBMISSION</text>
<text x="798.4" y="347.4">Description</text>
</g>
</svg>
